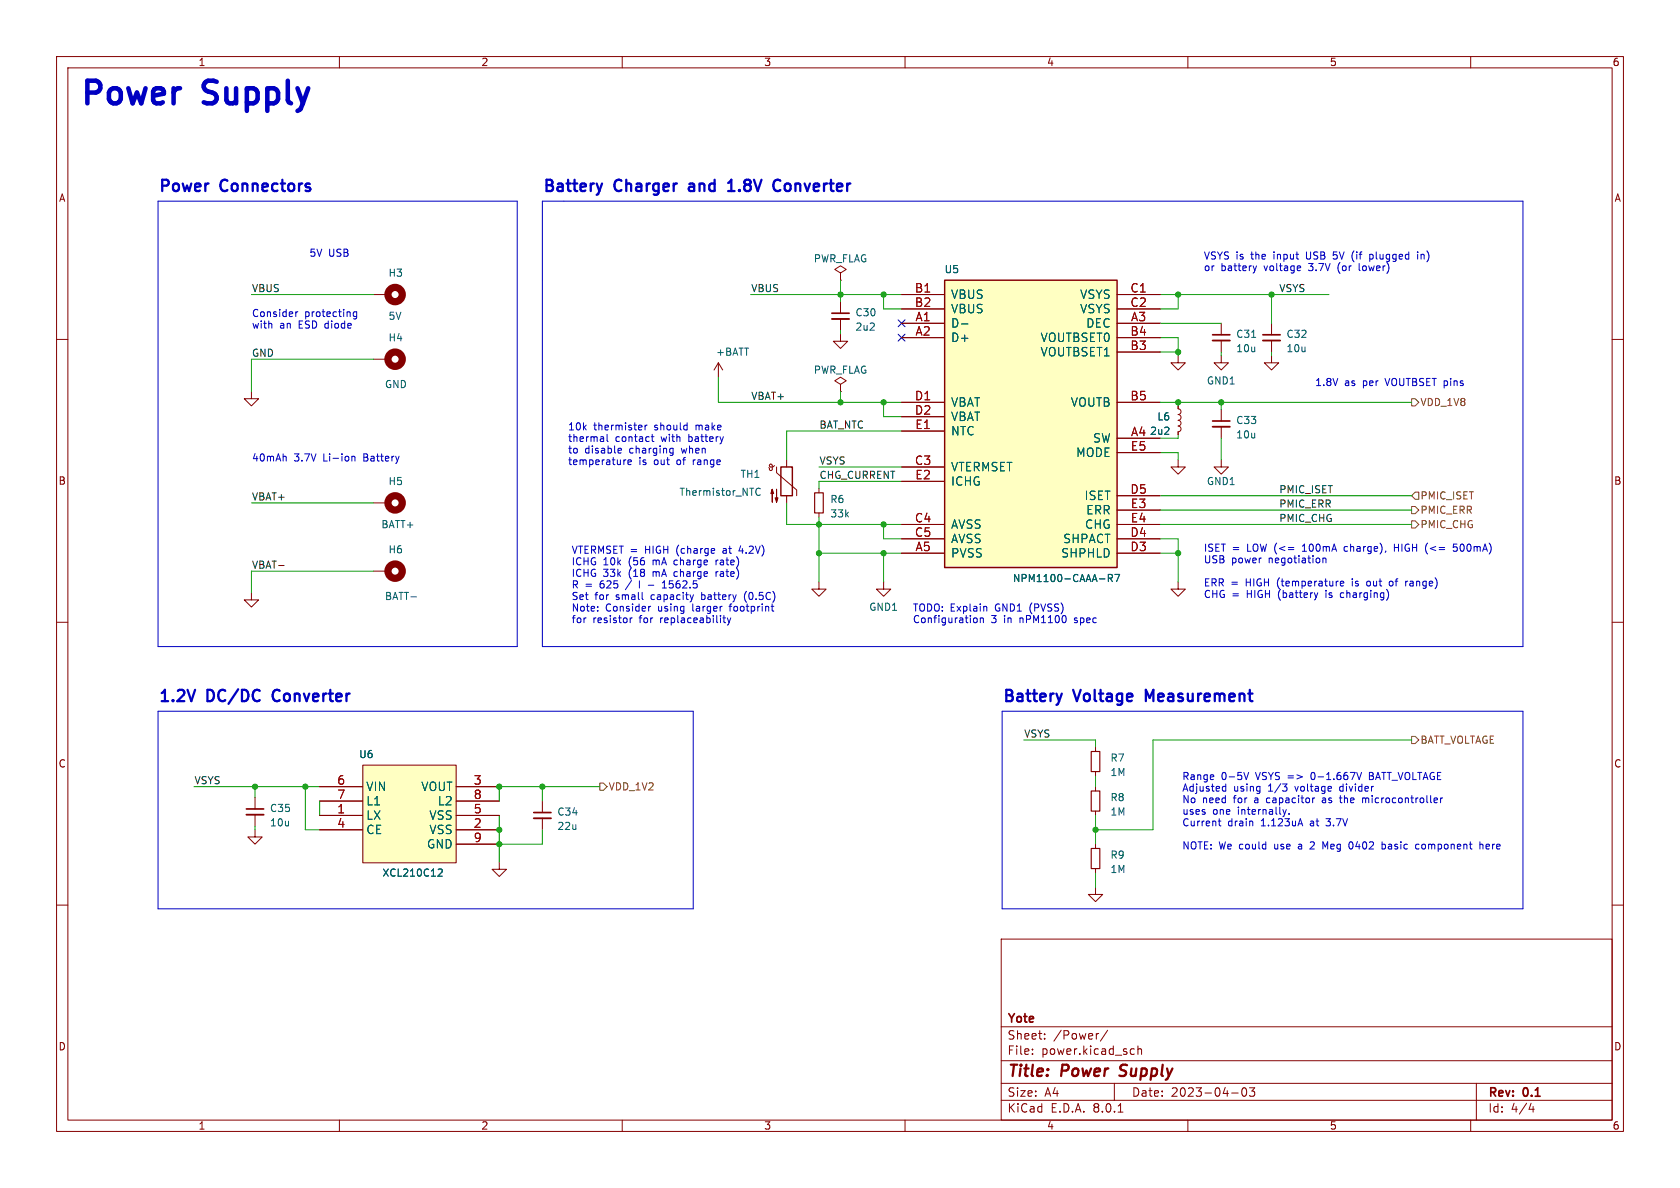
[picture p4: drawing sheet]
<svg xmlns="http://www.w3.org/2000/svg" width="297mm" height="210mm" viewBox="0 0 297 210" stroke-linecap="round" stroke-linejoin="round" font-family="sans-serif">
<g fill="none" stroke="#840000" stroke-width=".18">
<path d="M10 10h277v190h-277zM12 12h273v186h-273zM60 10v2M110 10v2M160 10v2M210 10v2M260 10v2M10 60h2M66 52.1h2.6M215.9 57.2v2M224.8 57.2v2M285 60h2"/>
<path d="M44.4 69.2v1.3h1.3l-1.3 1.3-1.2-1.3h1.2M66 63.5h2.6M208.3 62.9v1.2h1.2l-1.2 1.3-1.3-1.3h1.3M215.9 62.9v1.2h1.3l-1.3 1.3-1.3-1.3h1.3M215.9 60.2v2M215.9 72.4v2M215.9 75.4v2.1M224.8 62.9v1.2h1.3l-1.3 1.3-1.3-1.3h1.3M224.8 60.2v2M66 88.9h2.6M208.3 81.3v1.3h1.2l-1.2 1.2-1.3-1.2h1.3M215.9 81.3v1.3h1.3l-1.3 1.2-1.3-1.2h1.3"/>
<path d="M10 110h2M44.4 104.8v1.2h1.3l-1.3 1.3-1.2-1.3h1.2M66 101h2.6M208.3 102.9v1.2h1.2l-1.2 1.3-1.3-1.3h1.3M285 110h2M193.7 132.1v.7M193.7 136.4v.8M193.7 139.1v.7M10 160h2M45.1 146.7v1.3h1.3l-1.3 1.2-1.3-1.2h1.3M45.1 141v2M45.1 144v2.1"/>
<path d="M193.7 143.4v.7M285 160h2M177 166h108v32h-108zM60 198v2M110 198v2M160 198v2M177 194.5h108M177 191.5h108M177 187.5h108M177 181.5h108M182.5 186.3v.1M182.5 185.5v.1"/>
<path d="M184.7 183.6v.1M184.7 182.8v.1M194.2 182.7l-.2 .1M195.8 182.1l-1.3 2M197 191.5v3M197.7 196.6h.8M200.1 185.4l.4 .1M200.5 186.3l-.4 .1M201.2 185.5l.2-.1 .3 .1 .1 .9M201.2 184.9v1.5M210 198v2M217.7 193.2h1.2"/>
<path d="M219.7 192.4l.2-.1a.81 .81 0 0 1 .6 .6 .81 .81 0 0 1-.3 .8l-.2 .1a.81 .81 0 0 1-.3-1.4zM220.9 192.3h.9l-.5 .6 .4 .1v.7l-.2 .1h-.4l-.2-.1M260 198v2M261 191.5v6.5M270.7 195l-.4 1.1h.9M271 195.6v1"/>
</g>
<path d="M197.9 190.1l.3 .1M198.2 188.4l-.1 .4v.2" fill="none" stroke="#840000" stroke-width=".4"/>
<path d="M192.9 132.8h1.5v3.6h-1.5zM192.9 139.8h1.5v3.6h-1.5z" fill="none" stroke="#840000" stroke-width=".2"/>
<g fill="none" stroke="#840000" stroke-width="1.3">
<circle cx="69.8" cy="52.1" r="1.27"/>
<circle cx="69.8" cy="63.5" r="1.27"/>
<circle cx="69.8" cy="88.9" r="1.27"/>
<circle cx="69.8" cy="101" r="1.27"/>
</g>
<path d="M221.3 59.6h.7M72.7 105.5h.9" fill="none" stroke="#006464" stroke-width=".18"/>
<path d="M214.4 75.4h3M214.4 60.2h3M223.3 60.2h3M43.6 144h3" fill="none" stroke="#840000" stroke-width=".33"/>
<path d="M214.4 59.2h3M223.3 59.2h3M214.4 74.4h3M43.6 143h3" fill="none" stroke="#840000" stroke-width=".3"/>
<path d="M64.1 135.3h16.5v17.2h-16.5z" fill="#ffffc2"/>
<g fill="none" stroke="#840000" stroke-width=".18">
<path d="M148.6 48.3l1-.7-1-.6-1 .6 1 .7v1.2M148.6 49.5h.1M148.6 53.3v2.1M148.6 56.4v2M127 64.1l-.8 1.3M127 64.1v2.6M127 64.1l.8 1.3M148.6 67.9l1-.6-1-.6-1 .6 1 .6v1.3M148.6 69.2h.1M136 82.3l.2-.2 .3 .1v.9h-.4l-.2-.4M136 82.3l.1 .2 .3 .1 .5-.3M137.3 82.6v1l3.5 3v1"/>
<path d="M139.1 81.3v1.3M139.1 87.6v1.3M144.8 86.4v.7M144.8 90.7v.7M144.8 102.9v1.2h1.2l-1.2 1.3-1.3-1.3h1.3M56.5 139.1h7.6M64.1 135.3h16.5v17.2h-16.5zM80.6 139.1h7.7M56.5 144.1h7.6M56.5 146.7h7.6M56.5 141.6h7.6M80.6 144.1h7.7"/>
<path d="M80.6 146.7h7.7M80.6 141.6h7.7M80.6 149.2h7.7M88.3 152.4v1.3h1.2l-1.2 1.2-1.3-1.2h1.3M95.9 141.6v2M95.9 144.7v2M193.7 156.8v1.3h1.2l-1.2 1.3-1.3-1.3h1.3M193.7 149.2v.8M193.7 153.5v.8"/>
</g>
<path d="M133.6 87l.3 .5 .3 .1 .2-.1M134.4 86.4l-.2-.1-.3 .1-.3 .4M77.7 153.6l.4 .1 .1 .3-.8 .9h.8" fill="none" stroke="#006464" stroke-width=".18"/>
<path d="M147.1 56.4h3M94.4 144.7h3" fill="none" stroke="#840000" stroke-width=".33"/>
<path d="M147.1 55.4h3M94.4 143.6h3" fill="none" stroke="#840000" stroke-width=".3"/>
<path d="M138 82.6h2.1v5h-2.1z" fill="none" stroke="#840000" stroke-width=".25"/>
<g fill="#840000" stroke="#840000" stroke-width=".18">
<path d="M136.5 86.5l.3 .7h-.5l.2-.7v2.3z"/>
<path d="M137.3 86.5v2.3l-.3-.8h.5l-.2 .8z"/>
</g>
<path d="M144 87.1h1.5v3.6h-1.5zM192.9 150h1.5v3.5h-1.5z" fill="none" stroke="#840000" stroke-width=".2"/>
<path d="M167 49.5h30.5v50.8h-30.5z" fill="#ffffc2"/>
<path d="M167 49.5h30.5v50.8h-30.5z" fill="none" stroke="#840000" stroke-width=".25"/>
<g fill="none" stroke="#840000" stroke-width=".18">
<path d="M148.6 59.1v1.2h1.3l-1.3 1.3-1.3-1.3h1.3M159.4 57.2h7.6M159.4 59.7h7.6M159.4 52.1h7.6M159.4 54.6h7.6M197.5 57.2h7.6M197.5 59.7h7.6M197.5 52.1h7.6M197.5 54.6h7.6M159.4 71.1h7.6M159.4 73.7h7.6M159.4 76.2h7.6"/>
<path d="M197.5 77.5h7.6M197.5 62.2h7.6M197.5 71.1h7.6M208.3 71.8v.5l.3 .1 .2 .4-.2 .3-.3 .2 .3 .1 .2 .4-.2 .4-.3 .1 .3 .1 .2 .2-.1 .5-.4 .2 .3 .2 .2 .3-.2 .4-.3 .1v.5M159.4 97.8h7.6M159.4 82.6h7.6M159.4 92.7h7.6M159.4 95.3h7.6M159.4 85.1h7.6M197.5 97.8h7.6M197.5 92.7h7.6M197.5 95.3h7.6"/>
<path d="M197.5 87.6h7.6M197.5 90.2h7.6M197.5 80h7.6M156.2 102.9v1.2h1.3l-1.3 1.3-1.3-1.3h1.3M56.5 139.1h7.6M80.6 139.1h7.7M56.5 144.1h7.6M56.5 146.7h7.6M56.5 141.6h7.6M80.6 144.1h7.7M80.6 146.7h7.7M80.6 141.6h7.7"/>
<path d="M80.6 149.2h7.7"/>
</g>
<path d="M170 57.3h1.1M195.9 102.2l.6-.1 .2-.1-.1-.3-.7-.2v1.3M196.2 102.2l.5 .6M197.1 101.5h.8l-.5 1.3M77.7 153.6l.4 .1 .1 .3-.8 .9h.8" fill="none" stroke="#006464" stroke-width=".18"/>
<path d="M249.6 70.5h.6l.6 .6-.6 .7h-.6zM249.6 92.1h.6l.6 .6-.6 .6h-.6zM249.6 89.5h.6l.6 .7-.6 .6h-.6zM250.2 87h.6v1.3h-.6l-.6-.7zM106 138.4h.7l.6 .7-.6 .6h-.7zM249.6 130.2h.6l.6 .6-.6 .6h-.6z" fill="none" stroke="#725600" stroke-width=".18"/>
<path d="M49.3 100h.9" fill="none" stroke="#0f0f0f" stroke-width=".18"/>
<g fill="none" stroke="#0000c2" stroke-width=".18">
<path d="M27.9 35.6h63.5v78.7h-63.5zM95.9 35.6v78.7h173.3v-78.7h-169.5M52.3 55.1v.9M52.7 55.1l-.4 .3M63.1 55.2l-.4-.1-.2 .3 .1 .5h.5M63.1 55.1v1l-.3 .3-.3-.1M222.1 47l-.3 .8M229.8 47l.1 .3-.6 .1M229.9 47.8h-.1M235.7 45.7l.2 .1M236.4 44.5h-.7v.6l.2-.1M239.1 45.7l.2 .5"/>
<path d="M239.4 44.4l-.3 .5M240.3 46.6v1.1l.2 .1M242.2 45v1.2M242.2 45h.3l.2 .1M242.7 45.7l-.2 .1-.3-.1M250.6 44.5v.2M250.6 45v.8M251.2 45v.8M251.4 45l-.2 .1M107.3 76.8v1.1l.2 .1M109.4 79.2l.4 .1 .1 .2-.6 .2M113.3 75.2l.2 .3-.6 .1"/>
<path d="M113.4 75.9l-.1 .1M114 75.2v.8M114.4 75.2l-.4 .2M115.1 77.2h.5M115.3 76.8v1.1l.3 .1M118.6 79.2l.4 .1M119 79.2v1.1l-.2 .2M50.5 80.7l.1 .8M62.2 80.7v.8M62.2 80.8l.2-.1h.3l.1 .8M109.8 80l-.4 .1M110.7 81.3l-.3 .1"/>
<path d="M111 81.7l.6-.1v-.2l-.4-.1-.2 .2 .1 .6h.5M119 80l-.4 .1M126.6 99v.9M126.8 99l-.2 .2M130.9 96.5l-.3 .9h.8M230.2 97.5h.8M230.4 96.5h-.2M233.9 98.7v.8M233.9 98.8l.2-.1h.3v.8M237.9 96.6l-.3 .2v.4l.3 .3M246.5 96.2v1.3M246.5 96.8h.7"/>
<path d="M252.2 97.7l.2 .2M252.4 96l-.2 .2M257.6 96.2h-.6l-.1 .6 .5-.1 .2 .2M257.6 97.2l-.2 .3-.5-.2M105.7 107.9v.1M105.7 107.2v.2M111.4 109.2v.9M111.8 109.2l-.4 .3M113 102.7v1.2M113.6 105.9l.1 .1M114.6 103.5h1M115 107.2l-.3 .2"/>
<path d="M117.1 103.9h.7M117.1 103l.4-.3v1.2M122.6 105.1l-.3 .9M126.6 101.1v.8M126.8 101.1l-.2 .2M127.8 109.2h.5M128 108.8v1.1l.3 .2M128.6 109.2l.3 .9M128.9 110.1l-.3 .4M129.2 109.2l-.3 .9M131.7 104.9l-.1 .5 .1 .7M136.3 107.2h.5"/>
<path d="M136.5 106.8v1.1l.3 .1M172.2 109.3l.3-.1 .3 .3-.1 .5-.2 .1-.3-.1M173.3 109.4l.2-.2 .3 .1v.8M173.3 109.2v.9M174.1 107.2l.4 .2v.6M233 104.8l-.3 .8M237 103.2l.6-.2-.1-.2-.4-.1-.1 .2v.6h.5M237.2 104.8l-.2 .2v.4l.2 .2M241.7 102.8l-.1 .2 .1 .5M246 102.7l-.3 .1-.1 .2 .1 .5 .3 .1M248.9 102.7l-.4 .3M27.9 125.7h94.7v35h-94.7z"/>
<path d="M177.2 125.7h92v35h-92zM216.2 139.8h.5M216.2 139.1h.5M216.7 138.6v1.3M219.9 136.5l.4 1.3 .4-1.3M227.3 139.1l.2 .2v.3l-.2 .3M227.5 138.6l-.4 .5M239.9 136.5l.4 1.3 .4-1.3M242.1 137.1h.4M242.5 136.5h-.4v1.3h.5M215.4 145.1h.4M215.5 144.7v1.1l.3 .2"/>
<path d="M226.8 143.1l.3 .8M227.1 143.9l-.2 .4M227.4 143.1l-.3 .8M227.9 143.8v.1M229.9 144.7l.4 1.3M231.8 148.8l-.2 .1M232.3 149.4l-.7 .7h.8M232.4 141.1l-.3 .1M233.9 141.1h-.1M233.9 141.4l-.2 .2 .2 .3M234.3 149.7l-.4-.9v1.3M236.8 141.1h.5"/>
<path d="M237 140.6v1.1l.3 .2M238.6 150l.2 .1 .2-.1M239 148.9l-.2-.1-.2 .1M240.9 141.2l.3-.1 .2 .1M240.9 141.1v.8M244.3 149.3l.4-.1 .2 .3-.1 .5h-.5M244.3 148.8v1.3M250.3 149.8l.2 .3 .4-.1M250.9 149.3l-.4-.1-.2 .3M254.1 141.1v.3l-.6 .1M254.7 141.1v.8M255 141.1l-.3 .2"/>
<path d="M261.6 149.4l.2-.2 .3 .1 .1 .8M261.6 148.8v1.3M262.8 149.3v.7M263.3 149.5l-.6 .2"/>
</g>
<path d="M106.4 32.4l-.4 1.4M121.9 33.1l-.1 .2 .1 .4M128.7 33.8h1.2M128.7 32.3l.6-.5v2M137.1 31.9a.7 .7 0 0 1 .9 .1M138 33.6a.7 .7 0 0 1-.9 .1M48.4 122.2a1.39 1.39 0 0 0 0 1.5M187.7 122.6l-.5 1.3M203.2 123.4l-.6-1.5v2" fill="none" stroke="#0000c2" stroke-width=".4"/>
<g fill="none" stroke="#009600" stroke-width=".18">
<path d="M44.4 52.1h21.6M132.7 52.1h26.7M148.6 49.5v3.8M148.6 58.4v.7M156.2 52.1v2.5h3.2M205.1 59.7h3.2v3.2M205.1 52.1h29.8M205.1 57.2h10.8M208.3 52.1v2.5h-3.2M224.8 52.1v5.1M66 63.5h-21.6v5.7M127 66.7v4.4h32.4"/>
<path d="M148.6 69.2v1.9M156.2 71.1v2.6h3.2M159.4 76.2h-20.3v5.1M205.1 71.1h44.5M205.1 62.2h3.2M208.3 71.1v.7M208.3 76.8v.7h-3.2M215.9 62.2v.7M215.9 71.1v1.3M215.9 77.5v3.8M224.8 62.2v.7M44.4 88.9h21.6"/>
<path d="M139.1 88.9v3.8h20.3M144.8 97.8h14.6M144.8 91.4v11.5M144.8 82.6h14.6M156.2 92.7v2.6h3.2M156.2 97.8v5.1M159.4 85.1h-14.6v1.3M205.1 97.8h3.2M205.1 80h3.2v1.3M205.1 95.3h3.2v7.6M205.1 87.6h44.5M205.1 92.7h44.5"/>
<path d="M205.1 90.2h44.5M66 101h-21.6v3.8M34.3 139.1h22.2M45.1 139.1v1.9M54 139.1v7.6h2.5M95.9 139.1v2.5M106 139.1h-17.7v2.5M181 130.8h12.7v1.3M193.7 137.2v1.9M249.6 130.8h-45.8v15.9h-10.1M45.1 146.1v.6M56.5 141.6v2.5"/>
<path d="M88.3 144.1v8.3M95.9 146.7v2.5h-7.6M193.7 144.1v5.1M193.7 154.3v2.5"/>
</g>
<path d="M158.8 56.5l1.2 1.3M158.8 59.1l1.2 1.2M160 56.5l-1.2 1.3M160 59.1l-1.2 1.2" fill="none" stroke="#000084" stroke-width=".18"/>
<g fill="#009600" stroke="#009600" stroke-width=".18">
<circle cx="215.9" cy="71.1" r=".46"/>
<circle cx="208.3" cy="71.1" r=".46"/>
<circle cx="193.7" cy="146.7" r=".46"/>
<circle cx="156.2" cy="92.7" r=".46"/>
<circle cx="144.8" cy="97.8" r=".46"/>
<circle cx="144.8" cy="92.7" r=".46"/>
<circle cx="148.6" cy="71.1" r=".46"/>
<circle cx="156.2" cy="97.8" r=".46"/>
<circle cx="156.2" cy="71.1" r=".46"/>
<circle cx="54" cy="139.1" r=".46"/>
<circle cx="88.3" cy="139.1" r=".46"/>
<circle cx="88.3" cy="146.7" r=".46"/>
<circle cx="88.3" cy="149.2" r=".46"/>
<circle cx="45.1" cy="139.1" r=".46"/>
<circle cx="95.9" cy="139.1" r=".46"/>
<circle cx="208.3" cy="52.1" r=".46"/>
<circle cx="208.3" cy="62.2" r=".46"/>
<circle cx="224.8" cy="52.1" r=".46"/>
<circle cx="148.6" cy="52.1" r=".46"/>
<circle cx="156.2" cy="52.1" r=".46"/>
<circle cx="208.3" cy="97.8" r=".46"/>
</g>
<g font-size="5.6" fill="#0000c2">
<text x="14" y="18.8">Power</text>
<text x="36.3" y="18.8">Supply</text>
</g>
<g font-size="2.8" fill="#0000c2">
<text x="27.9" y="34">Power</text>
<text x="39.1" y="34">Connectors</text>
<text x="95.9" y="34">Battery</text>
<text x="108.8" y="34">Charger</text>
<text x="122.7" y="34">and</text>
<text x="130.5" y="34">1.8V</text>
<text x="139.3" y="34">Converter</text>
<text x="27.9" y="124.2">1.2V</text>
<text x="36.7" y="124.2">DC/DC</text>
<text x="49.2" y="124.2">Converter</text>
<text x="177.2" y="124.2">Battery</text>
<text x="190.1" y="124.2">Voltage</text>
<text x="203.4" y="124.2">Measurement</text>
</g>
<g font-size="2.8" fill="#840000">
<text x="178" y="190.9">Title:</text>
<text x="187.7" y="190.9">Power</text>
<text x="198.8" y="190.9">Supply</text>
</g>
<g font-size="2.1" fill="#a90000">
<text x="161.7" y="51.8">B1</text>
<text x="199.8" y="51.8">C1</text>
<text x="161.7" y="54.4">B2</text>
<text x="161.8" y="56.9">A1</text>
<text x="161.8" y="59.4">A2</text>
<text x="199.8" y="59.4">B4</text>
<text x="199.8" y="54.4">C2</text>
<text x="199.9" y="56.9">A3</text>
<text x="199.8" y="62">B3</text>
<text x="161.7" y="70.9">D1</text>
<text x="199.8" y="70.9">B5</text>
<text x="161.7" y="73.4">D2</text>
<text x="161.7" y="75.9">E1</text>
<text x="199.9" y="77.2">A4</text>
<text x="161.7" y="82.3">C3</text>
<text x="199.8" y="79.8">E5</text>
<text x="161.7" y="84.8">E2</text>
<text x="199.8" y="87.4">D5</text>
<text x="199.8" y="89.9">E3</text>
<text x="161.7" y="92.5">C4</text>
<text x="161.7" y="95">C5</text>
<text x="199.8" y="95">D4</text>
<text x="199.8" y="92.5">E4</text>
<text x="161.8" y="97.5">A5</text>
<text x="199.8" y="97.5">D3</text>
<text x="59.5" y="143.9">1</text>
<text x="59.5" y="138.8">6</text>
<text x="59.5" y="141.4">7</text>
<text x="83.7" y="138.8">3</text>
<text x="83.7" y="143.9">5</text>
<text x="83.7" y="141.4">8</text>
<text x="59.5" y="146.4">4</text>
<text x="83.7" y="146.4">2</text>
<text x="83.7" y="149">9</text>
</g>
<g font-size="2.1" fill="#006464">
<text x="168" y="53">VBUS</text>
<text x="190.9" y="53">VSYS</text>
<text x="168" y="58.1">D-</text>
<text x="168" y="55.6">VBUS</text>
<text x="190.9" y="55.6">VSYS</text>
<text x="192" y="58.1">DEC</text>
<text x="168" y="60.7">D+</text>
<text x="183.9" y="63.2">VOUTBSET1</text>
<text x="183.9" y="60.7">VOUTBSET0</text>
<text x="168" y="72.1">VBAT</text>
<text x="168" y="74.6">VBAT</text>
<text x="168" y="77.2">NTC</text>
<text x="189.2" y="72.1">VOUTB</text>
<text x="168" y="83.5">VTERMSET</text>
<text x="190.2" y="81">MODE</text>
<text x="193.2" y="78.4">SW</text>
<text x="168" y="86.1">ICHG</text>
<text x="191.7" y="88.6">ISET</text>
<text x="168" y="93.7">AVSS</text>
<text x="191.7" y="93.7">CHG</text>
<text x="192" y="91.1">ERR</text>
<text x="168" y="98.8">PVSS</text>
<text x="168" y="96.2">AVSS</text>
<text x="187.5" y="98.8">SHPHLD</text>
<text x="187.9" y="96.2">SHPACT</text>
<text x="64.6" y="140">VIN</text>
<text x="64.6" y="142.6">L1</text>
<text x="74.4" y="140">VOUT</text>
<text x="77.3" y="142.6">L2</text>
<text x="64.6" y="145.1">LX</text>
<text x="64.6" y="147.7">CE</text>
<text x="75.8" y="147.7">VSS</text>
<text x="75.8" y="145.1">VSS</text>
<text x="75.4" y="150.2">GND</text>
</g>
<g font-size="2.1" fill="#840000">
<text x="178" y="184">Sheet:</text>
<text x="178" y="181.2">Yote</text>
<text x="186.2" y="184">/Power/</text>
<text x="178" y="186.7">File:</text>
<text x="184.1" y="186.7">power.kicad_sch</text>
<text x="178" y="196.9">KiCad</text>
<text x="178" y="194.1">Size:</text>
<text x="184.7" y="194.1">A4</text>
<text x="185.7" y="196.9">E.D.A.</text>
<text x="193.3" y="196.9">8.0.1</text>
<text x="200" y="194.1">Date:</text>
<text x="207" y="194.1">2023-04-03</text>
<text x="263" y="194.3">Rev:</text>
<text x="263" y="196.9">Id:</text>
<text x="267.1" y="196.9">4/4</text>
<text x="269.4" y="194.3">0.1</text>
</g>
<g font-size="1.8" fill="#840000">
<text x="35" y="11.9">1</text>
<text x="85" y="11.9">2</text>
<text x="135" y="11.9">3</text>
<text x="185" y="11.9">4</text>
<text x="235" y="11.9">5</text>
<text x="285" y="11.9">6</text>
<text x="10.3" y="35.9">A</text>
<text x="285.3" y="35.9">A</text>
<text x="10.3" y="85.9">B</text>
<text x="285.3" y="85.9">B</text>
<text x="10.3" y="135.9">C</text>
<text x="285.3" y="135.9">C</text>
<text x="10.3" y="185.9">D</text>
<text x="285.3" y="185.9">D</text>
<text x="35" y="199.9">1</text>
<text x="85" y="199.9">2</text>
<text x="135" y="199.9">3</text>
<text x="185" y="199.9">4</text>
<text x="235" y="199.9">5</text>
<text x="285" y="199.9">6</text>
</g>
<g font-size="1.8" fill="#0000c2">
<text x="54.6" y="45.5">5V</text>
<text x="58.1" y="45.5">USB</text>
<text x="212.7" y="46">VSYS is</text>
<text x="221.3" y="46">the</text>
<text x="225.4" y="46">input</text>
<text x="231.4" y="46">USB</text>
<text x="236.4" y="46">5V</text>
<text x="239.8" y="46">(if</text>
<text x="243.2" y="46">plugged</text>
<text x="251.8" y="46">in)</text>
<text x="212.7" y="48">or</text>
<text x="215.8" y="48">battery</text>
<text x="223.6" y="48">voltage</text>
<text x="231.7" y="48">3.7V</text>
<text x="236.9" y="48">(or</text>
<text x="240.9" y="48">lower)</text>
<text x="44.4" y="56.1">Consider</text>
<text x="44.4" y="58.2">with</text>
<text x="49.4" y="58.2">an</text>
<text x="52.9" y="58.2">ESD diode</text>
<text x="53.8" y="56.1">protecting</text>
<text x="232.4" y="68.3">1.8V</text>
<text x="237.7" y="68.3">as</text>
<text x="241" y="68.3">per</text>
<text x="245.2" y="68.3">VOUTBSET pins</text>
<text x="100.3" y="76.2">10k</text>
<text x="104.9" y="76.2">thermister</text>
<text x="115.8" y="76.2">should</text>
<text x="123.3" y="76.2">make</text>
<text x="44.4" y="81.7">40mAh</text>
<text x="52" y="81.7">3.7V</text>
<text x="57.3" y="81.7">Li-ion</text>
<text x="64.5" y="81.7">Battery</text>
<text x="100.3" y="78.2">thermal</text>
<text x="100.3" y="80.3">to</text>
<text x="100.3" y="82.3">temperature</text>
<text x="103.4" y="80.3">disable</text>
<text x="108.8" y="78.2">contact</text>
<text x="111.4" y="80.3">charging</text>
<text x="112.9" y="82.3">is</text>
<text x="115.7" y="82.3">out</text>
<text x="117" y="78.2">with</text>
<text x="119.9" y="82.3">of</text>
<text x="120.8" y="80.3">when</text>
<text x="122" y="78.2">battery</text>
<text x="123" y="82.3">range</text>
<text x="101" y="98">VTERMSET =</text>
<text x="101" y="100">ICHG 10k</text>
<text x="111.2" y="100">(56</text>
<text x="114.1" y="98">HIGH</text>
<text x="115.7" y="100">mA</text>
<text x="119.6" y="100">charge</text>
<text x="119.8" y="98">(charge</text>
<text x="127.2" y="100">rate)</text>
<text x="128.3" y="98">at</text>
<text x="131.3" y="98">4.2V)</text>
<text x="212.7" y="97.6">ISET =</text>
<text x="212.7" y="99.7">USB</text>
<text x="217.7" y="99.7">power</text>
<text x="220.6" y="97.6">LOW (&lt;=</text>
<text x="224.4" y="99.7">negotiation</text>
<text x="230.7" y="97.6">100mA</text>
<text x="238.3" y="97.6">charge),</text>
<text x="247.3" y="97.6">HIGH</text>
<text x="253" y="97.6">(&lt;=</text>
<text x="258.2" y="97.6">500mA)</text>
<text x="101" y="102.1">ICHG 33k</text>
<text x="101" y="104.1">R =</text>
<text x="101" y="106.2">Set</text>
<text x="105.2" y="106.2">for</text>
<text x="106.1" y="104.1">625</text>
<text x="109" y="106.2">small</text>
<text x="110.9" y="104.1">/</text>
<text x="111.2" y="102.1">(18</text>
<text x="115.4" y="106.2">capacity</text>
<text x="115.7" y="102.1">mA</text>
<text x="118" y="104.1">1562.5</text>
<text x="119.6" y="102.1">charge</text>
<text x="124.5" y="106.2">battery</text>
<text x="127.2" y="102.1">rate)</text>
<text x="132.2" y="106.2">(0.5C)</text>
<text x="212.7" y="103.8">ERR =</text>
<text x="212.7" y="105.8">CHG =</text>
<text x="220.3" y="103.8">HIGH</text>
<text x="220.5" y="105.8">HIGH</text>
<text x="226" y="103.8">(temperature</text>
<text x="226.2" y="105.8">(battery</text>
<text x="234.8" y="105.8">is</text>
<text x="237.6" y="105.8">charging)</text>
<text x="239.5" y="103.8">is</text>
<text x="242.3" y="103.8">out</text>
<text x="246.5" y="103.8">of</text>
<text x="249.5" y="103.8">range)</text>
<text x="101" y="108.2">Note:</text>
<text x="101" y="110.2">for</text>
<text x="104.8" y="110.2">resistor</text>
<text x="107" y="108.2">Consider</text>
<text x="113.2" y="110.2">for</text>
<text x="116.4" y="108.2">using</text>
<text x="117" y="110.2">replaceability</text>
<text x="122.7" y="108.2">larger</text>
<text x="129.5" y="108.2">footprint</text>
<text x="161.3" y="108.2">TODO: Explain</text>
<text x="161.3" y="110.2">Configuration</text>
<text x="175.2" y="110.2">3</text>
<text x="176" y="108.2">GND1</text>
<text x="177.6" y="110.2">in</text>
<text x="180.5" y="110.2">nPM1100</text>
<text x="182.3" y="108.2">(PVSS)</text>
<text x="190.4" y="110.2">spec</text>
<text x="208.9" y="138">Range</text>
<text x="215.9" y="138">0-5V</text>
<text x="222.1" y="138">VSYS =&gt;</text>
<text x="232.2" y="138">0-1.667V</text>
<text x="242.7" y="138">BATT_VOLTAGE</text>
<text x="208.9" y="140">Adjusted</text>
<text x="208.9" y="142.1">No</text>
<text x="212.6" y="142.1">need</text>
<text x="218.1" y="140">using</text>
<text x="218.2" y="142.1">for</text>
<text x="222" y="142.1">a</text>
<text x="224.3" y="140">1/3</text>
<text x="224.4" y="142.1">capacitor</text>
<text x="229.2" y="140">voltage</text>
<text x="234.4" y="142.1">as</text>
<text x="237.3" y="140">divider</text>
<text x="237.8" y="142.1">the</text>
<text x="241.9" y="142.1">microcontroller</text>
<text x="208.9" y="144.1">uses</text>
<text x="208.9" y="146.2">Current</text>
<text x="214.4" y="144.1">one</text>
<text x="217" y="146.2">drain</text>
<text x="218.9" y="144.1">internally.</text>
<text x="223" y="146.2">1.123uA</text>
<text x="231.9" y="146.2">at</text>
<text x="234.9" y="146.2">3.7V</text>
<text x="208.9" y="150.2">NOTE: We could</text>
<text x="225.6" y="150.2">use</text>
<text x="230" y="150.2">a</text>
<text x="232.3" y="150.2">2</text>
<text x="234.7" y="150.2">Meg</text>
<text x="239.5" y="150.2">0402</text>
<text x="245.6" y="150.2">basic</text>
<text x="251.7" y="150.2">component</text>
<text x="263.3" y="150.2">here</text>
</g>
<g font-size="1.8" fill="#006464">
<text x="143.8" y="46.6">PWR_FLAG</text>
<text x="68.6" y="49.1">H3</text>
<text x="166.9" y="48.5">U5</text>
<text x="68.6" y="56.7">5V</text>
<text x="151.1" y="56.1">C30</text>
<text x="151.1" y="58.7">2u2</text>
<text x="218.4" y="59.9">C31</text>
<text x="227.3" y="59.9">C32</text>
<text x="68.6" y="60.6">H4</text>
<text x="126.5" y="63.1">+BATT</text>
<text x="218.4" y="62.5">10u</text>
<text x="227.3" y="62.5">10u</text>
<text x="68" y="68.8">GND</text>
<text x="143.8" y="66.3">PWR_FLAG</text>
<text x="213.3" y="68.2">GND1</text>
<text x="203.2" y="77.1">2u2</text>
<text x="204.5" y="74.5">L6</text>
<text x="218.4" y="75.2">C33</text>
<text x="218.4" y="77.7">10u</text>
<text x="68.6" y="86">H5</text>
<text x="120" y="87.9">Thermistor_NTC</text>
<text x="130.8" y="84.7">TH1</text>
<text x="146.7" y="89.1">R6</text>
<text x="213.3" y="86">GND1</text>
<text x="67.3" y="93.6">BATT+</text>
<text x="146.7" y="91.7">33k</text>
<text x="68.6" y="98">H6</text>
<text x="68" y="106.3">BATT-</text>
<text x="179" y="103.1">NPM1100-CAAA-R7</text>
<text x="153.6" y="108.2">GND1</text>
<text x="63.4" y="134.2">U6</text>
<text x="196.2" y="134.8">R7</text>
<text x="196.2" y="137.4">1M</text>
<text x="47.6" y="143.7">C35</text>
<text x="196.2" y="141.8">R8</text>
<text x="47.6" y="146.3">10u</text>
<text x="98.4" y="144.4">C34</text>
<text x="98.4" y="146.9">22u</text>
<text x="196.2" y="144.4">1M</text>
<text x="67.5" y="155.2">XCL210C12</text>
<text x="196.2" y="152">R9</text>
<text x="196.2" y="154.5">1M</text>
</g>
<g font-size="1.8" fill="#0f0f0f">
<text x="44.4" y="51.7">VBUS</text>
<text x="132.7" y="51.7">VBUS</text>
<text x="226.1" y="51.7">VSYS</text>
<text x="44.4" y="63.2">GND</text>
<text x="132.7" y="70.8">VBAT+</text>
<text x="144.8" y="75.9">BAT_NTC</text>
<text x="144.8" y="82.2">VSYS</text>
<text x="44.4" y="88.6">VBAT+</text>
<text x="144.8" y="84.7">CHG_CURRENT</text>
<text x="226.1" y="87.3">PMIC_ISET</text>
<text x="226.1" y="89.8">PMIC_ERR</text>
<text x="226.1" y="92.4">PMIC_CHG</text>
<text x="44.4" y="100.6">VBAT-</text>
<text x="181" y="130.5">VSYS</text>
<text x="34.3" y="138.7">VSYS</text>
</g>
<g font-size="1.8" fill="#725600">
<text x="251" y="72">VDD_1V8</text>
<text x="251" y="88.5">PMIC_ISET</text>
<text x="251" y="93.6">PMIC_CHG</text>
<text x="251" y="91">PMIC_ERR</text>
<text x="251" y="131.7">BATT_VOLTAGE</text>
<text x="107.5" y="139.9">VDD_1V2</text>
</g>
</svg>
